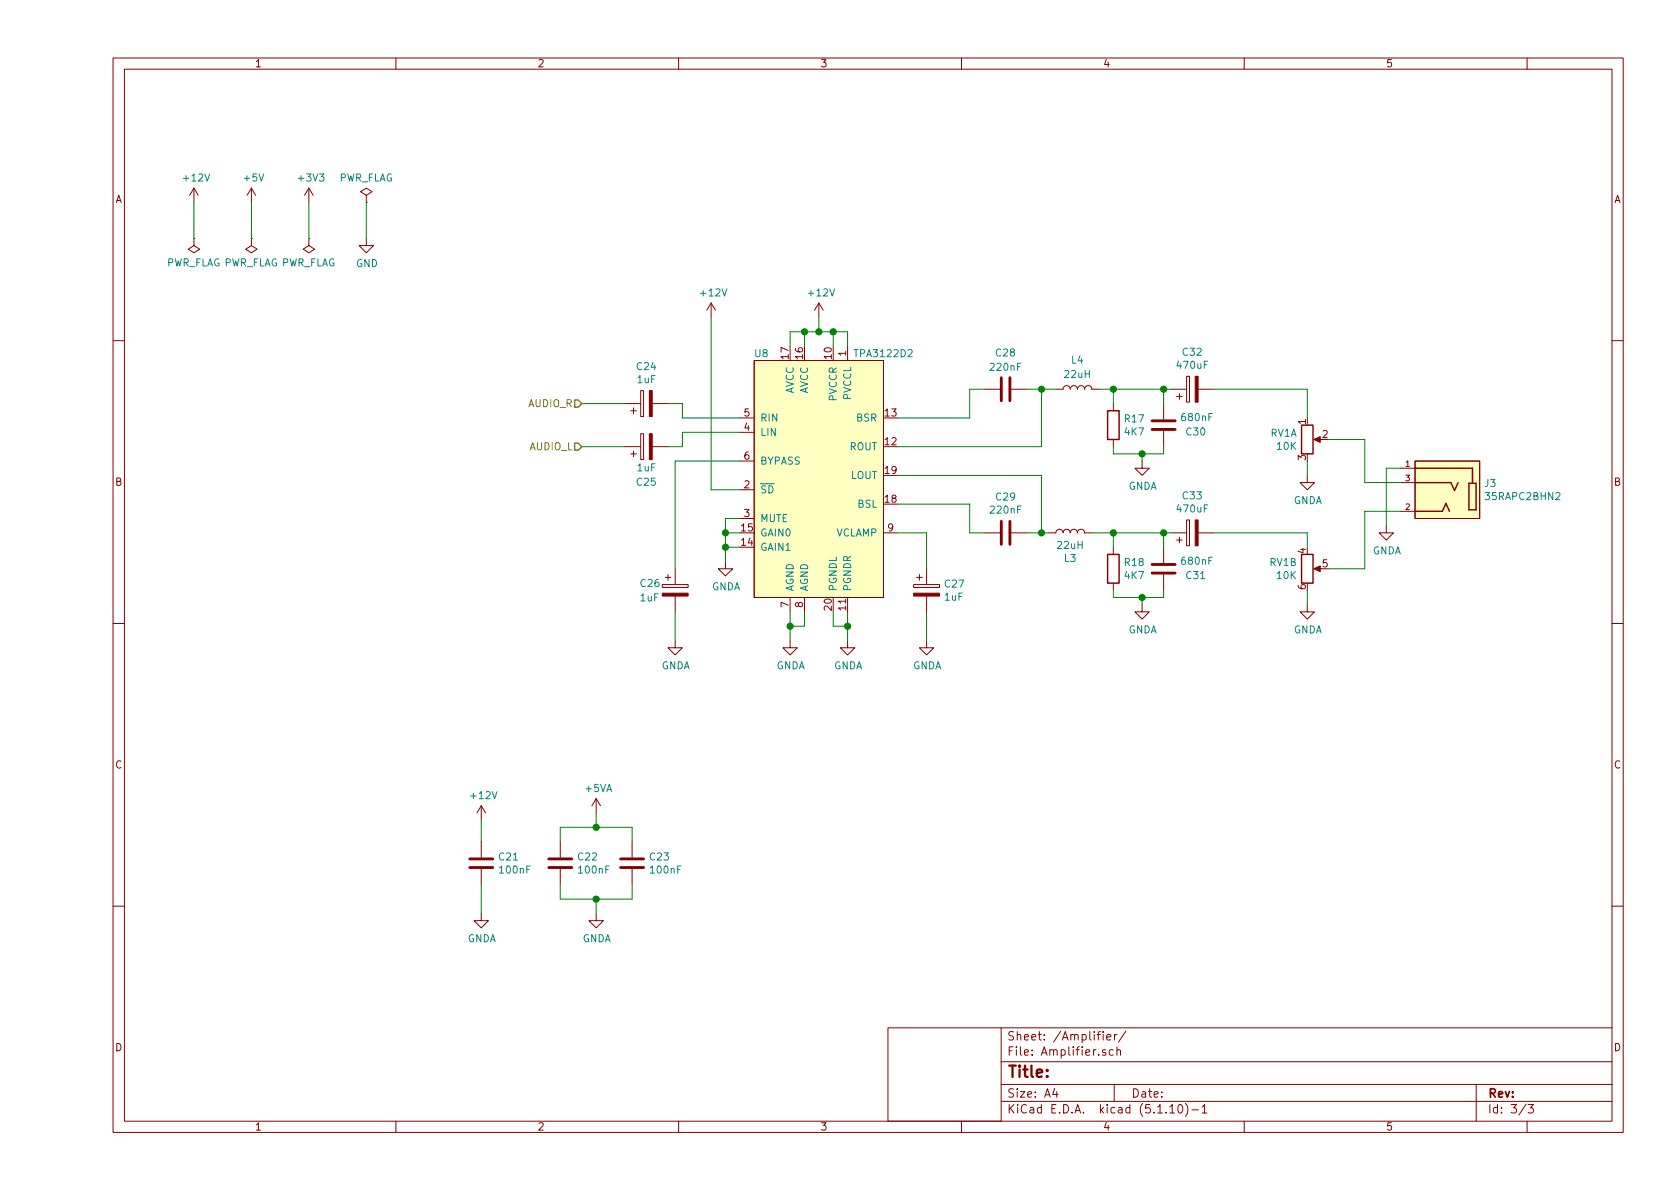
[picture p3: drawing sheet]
<svg xmlns="http://www.w3.org/2000/svg" width="297mm" height="210mm" viewBox="0 0 297 210" stroke-linecap="round" stroke-linejoin="round" font-family="sans-serif">
<g fill="none" stroke="#840000" stroke-width=".18">
<path d="M20 10.3h267v189.9h-267zM22 12.2h263v186.1h-263zM70 10.3v1.9M120 10.3v1.9M170 10.3v1.9M220 10.3v1.9M270 10.3v1.9M34.3 33.3l-.8 1.2M34.3 33.3v2.5M34.3 33.3l.8 1.2M44.4 33.3l-.7 1.2M44.4 33.3v2.5"/>
<path d="M44.4 33.3l.8 1.2M54.6 33.3l-.8 1.2M54.6 33.3v2.5M54.6 33.3l.8 1.2M64.8 34.5l1-.6-1-.6-1 .6 1 .6v1.3M64.8 35.8h.1M34.3 42.2v1.2l1 .7-1 .6-1-.6 1-.7M34.3 42.2h.1M44.4 42.2v1.2l1.1 .7-1.1 .6-1-.6 1-.7M44.4 42.2h.1M54.6 42.2v1.2l1 .7-1 .6-1-.6 1-.7M54.6 42.2h.1"/>
<path d="M64.8 42.2v1.2h1.2l-1.2 1.3-1.3-1.3h1.3M125.7 53.6l-.7 1.3M125.7 53.6v2.5M125.7 53.6l.8 1.3M144.8 53.6l-.8 1.3M144.8 53.6v2.5M144.8 53.6l.7 1.3M20 60.2h2M110.5 71.4h2.8M110.5 79h2.8M111.5 72.6h1M112 72.1v1"/>
<path d="M112 79.8v1M113.3 69.1h.5v4.6h-.5zM113.3 76.7h.5v4.6h-.5zM115.3 71.4h2.8M115.3 79h2.8M130.8 76.4h2.5M130.8 73.9h2.5M133.3 63.7h22.9v42h-22.9zM149.9 61.2v2.5M174 68.8h2.8M178.8 68.8h2.8M186.7 68.8h1.3a.63 .63 0 0 1 .6-.6 .63 .63 0 0 1 .6 .6 .63 .63 0 0 1 .7-.6 .63 .63 0 0 1 .6 .6 .63 .63 0 0 1 .6-.6 .63 .63 0 0 1 .7 .6 .63 .63 0 0 1 .6-.6 .63 .63 0 0 1 .6 .6h1.3"/>
<path d="M196.8 71.4v1.2M196.8 77.7v1.3M205.7 71.4v2.8M205.7 76.2v2.8M207 68.8h2.8M208 70.1h1M208.5 69.6v1M209.8 66.5h.5v4.6h-.5zM211.8 68.8h2.8M232.7 77.7h1M285 60.2h2M111.5 80.3h1"/>
<path d="M128.3 99.3v1.3h1.2l-1.2 1.2-1.3-1.2h1.3M130.8 86.6h2.5M130.8 91.7h2.5M130.8 81.5h2.5M156.2 94.2h2.5M174 94.2h2.8M178.8 94.2h2.8M185.4 94.2h1.3a.63 .63 0 0 1 .6-.6 .63 .63 0 0 1 .7 .6 .63 .63 0 0 1 .6-.6 .63 .63 0 0 1 .6 .6 .63 .63 0 0 1 .7-.6 .63 .63 0 0 1 .6 .6 .63 .63 0 0 1 .6-.6 .63 .63 0 0 1 .7 .6h1.2M196.8 96.8v1.2M201.9 81.5v1.3h1.3l-1.3 1.3-1.2-1.3h1.2M205.7 96.8v2.8M207 94.2h2.8"/>
<path d="M208 95.5h1M208.5 95v1M209.8 91.9h.5v4.6h-.5zM211.8 94.2h2.8M231.1 84.1v1.2h1.3l-1.3 1.3-1.2-1.3h1.2M245.1 93v1.2h1.3l-1.3 1.3-1.3-1.3h1.3M247.6 82.8h2.6M247.6 90.4h2.6M247.6 85.3h2.6M250.2 81.5h11.4v10.2h-11.4zM20 110.3h2M117.1 103.4h4.6v.5h-4.6z"/>
<path d="M117.6 102.1h1M118.1 101.6v1M119.4 113.3v1.2h1.2l-1.2 1.3-1.3-1.3h1.3M119.4 100.6v2.8M119.4 105.4v2.8M139.7 113.3v1.2h1.3l-1.3 1.3-1.3-1.3h1.3M139.7 105.7v2.5M142.2 105.7v2.5M149.9 113.3v1.2h1.2l-1.2 1.3-1.3-1.3h1.3M161.5 103.4h4.6v.5h-4.6zM162.1 102.1h1M162.6 101.6v1"/>
<path d="M163.8 113.3v1.2h1.3l-1.3 1.3-1.2-1.3h1.2M163.8 100.6v2.8M163.8 105.4v2.8M196.8 103.1v1.3M201.9 106.9v1.3h1.3l-1.3 1.3-1.2-1.3h1.2M205.7 101.6v2.8M231.1 106.9v1.3h1.3l-1.3 1.3-1.2-1.3h1.2M232.7 100.6h1M285 110.3h2M85.1 142.5l-.8 1.3M85.1 142.5v2.5M85.1 148.8v2.8"/>
<path d="M85.1 153.7v2.8M85.1 142.5l.8 1.3M99.1 148.8v2.8M99.1 153.7v2.8M105.4 141.2l-.8 1.3M105.4 141.2v2.6M105.4 141.2l.8 1.3M111.8 148.8v2.8M111.8 153.7v2.8M20 160.2h2M85.1 161.5v1.3h1.3l-1.3 1.3-1.3-1.3h1.3M105.4 161.5v1.3h1.3l-1.3 1.3-1.3-1.3h1.3"/>
<path d="M285 160.2h2M70 198.3v1.9M120 198.3v1.9M157 181.8h20v16.5h-20zM170 198.3v1.9M177 194.8h108M177 191.8h108M177 187.8h108M177 181.8h108M186.5 192.5l-.4 1h1M186.8 193v1M195 182.4v.2"/>
<path d="M195 182.9v1M195.5 185.7l-.4-.1-.2 .2 .1 .2 .5 .2v.3h-.6M195.7 183.4l.7-.1-.1-.3-.4-.1-.2 .2 .1 .7h.5M196.8 185.7l-.4-.1-.3 .3 .1 .6 .2 .1 .4-.1M197 191.8v3M197.1 182.9v1M197.5 185.7l.2-.1 .3 .1 .1 .9M197.5 182.9l-.3 .1-.1 .2M197.5 185.1v1.5M199.1 182.3l-1.3 2M206.8 195.8l.5-.5v1.5M206.8 196.8h.9"/>
<path d="M208.5 195.4l.1-.1a.8 .8 0 0 1 .5 .8 .8 .8 0 0 1-.5 .7 1 1 0 0 1-.1-1.4zM209.6 195.1a1.71 1.71 0 0 1 0 2.3M210.7 196.3h1.2M212.5 195.8l.5-.5v1.5M212.5 196.8h.9M220 198.3v1.9M261 191.8v6.5M269.8 195.2l-1.2 2M270 198.3v1.9M270.2 195.3h.9l-.5 .6 .4 .1v.7l-.2 .1-.6-.1"/>
</g>
<g fill="#840000" stroke="#840000" stroke-width=".18">
<path d="M117.1 104.9h4.6v.5h-4.6z"/>
<path d="M211.3 91.9h.5v4.6h-.5z"/>
<path d="M161.5 104.9h4.6v.5h-4.6z"/>
<path d="M211.3 66.5h.5v4.6h-.5z"/>
<path d="M114.8 69.1h.5v4.6h-.5z"/>
<path d="M114.8 76.7h.5v4.6h-.5z"/>
<path d="M232.3 77.7l1.1-.5v1z"/>
<path d="M232.3 100.6l1.1-.5v1z"/>
</g>
<g fill="#ffffc2" stroke="#ffffc2" stroke-width=".18">
<path d="M250.2 81.5h11.4v10.2h-11.4z"/>
<path d="M133.3 63.7h22.9v42h-22.9z"/>
</g>
<path d="M195.8 72.6h2.1v5.1h-2.1zM230.1 75.2h2.1v5.1h-2.1zM195.8 98h2.1v5.1h-2.1zM230.1 98h2.1v5.1h-2.1zM250.2 82.8h10.1v2.7M250.2 85.3h6.3l.7 1.4 .6-1.4M250.2 90.4h4.8l.7-1.4 .6 1.4M259.7 85.5h1.3v4.7h-1.3z" fill="none" stroke="#840000" stroke-width=".25"/>
<g fill="none" stroke="#840000" stroke-width=".51">
<path d="M177 66.8v4.1M178.6 66.8v4.1M203.7 74.4h4.1M203.7 75.9h4.1M177 92.2v4.1M178.6 92.2v4.1M203.7 99.8h4.1M203.7 101.3h4.1M83.1 153.4h4M83.1 151.9h4M97 153.4h4.1M97 151.9h4.1"/>
<path d="M109.7 153.4h4.1M109.7 151.9h4.1"/>
</g>
<g fill="none" stroke="#008400" stroke-width=".18">
<path d="M34.3 35.8v6.4M44.4 35.8v6.4M54.6 35.8v6.4M64.8 35.8v6.4M125.7 56.1v30.5h5.1M142.2 58.7v2.5M144.8 56.1v2.6M147.3 58.7v2.5M102.9 79h7.6M102.9 71.4h7.6M118.1 71.4h2.5v2.5h10.2M130.8 76.4h-10.2v2.6h-2.5"/>
<path d="M139.7 61.2v-2.5h10.2v2.5M174 68.8h-2.6v5.1h-12.7M181.6 68.8h5.1M184.1 68.8v10.2h-25.4M194.3 68.8h12.7M196.8 68.8v2.6M196.8 79v1.3h8.9v-1.3M205.7 68.8v2.6M214.6 68.8h16.5v5.1M234.9 77.7h6.4v7.6h6.3M128.3 94.2h2.5M128.3 96.8h2.5"/>
<path d="M130.8 81.5h-11.4v19.1M130.8 91.7h-2.5v7.6M158.7 94.2h5.1v6.4M158.7 89.1h12.7v5.1h2.6M158.7 84.1h25.4v10.1M181.6 94.2h3.8M193 94.2h14M196.8 94.2v2.6M201.9 80.3v1.2M205.7 94.2v2.6M214.6 94.2h16.5v2.6M231.1 81.5v2.6"/>
<path d="M247.6 82.8h-2.5v10.2M247.6 90.4h-6.3v10.2h-6.4M119.4 108.2v5.1M139.7 108.2v5.1M142.2 108.2v2.5h-2.5M147.3 108.2v2.5h2.6M149.9 108.2v5.1M163.8 108.2v5.1M196.8 104.4v1.3h8.9v-1.3M201.9 105.7v1.2M231.1 104.4v2.5M85.1 145v3.8"/>
<path d="M85.1 156.5v5M99.1 148.8v-2.5h12.7v2.5M99.1 156.5v2.5h12.7v-2.5M105.4 143.8v2.5M105.4 159v2.5"/>
</g>
<path d="M101.6 78.4h.6l.7 .6-.7 .6h-.6zM101.6 70.7h.6l.7 .7-.7 .6h-.6z" fill="none" stroke="#848400" stroke-width=".25"/>
<g fill="#008400" stroke="#008400" stroke-width=".25">
<circle cx="147.3" cy="58.7" r=".51"/>
<circle cx="142.2" cy="58.7" r=".51"/>
<circle cx="196.9" cy="94.2" r=".51"/>
<circle cx="205.7" cy="94.2" r=".51"/>
<circle cx="184.2" cy="94.2" r=".51"/>
<circle cx="144.8" cy="58.7" r=".51"/>
<circle cx="105.4" cy="146.3" r=".51"/>
<circle cx="139.7" cy="110.7" r=".51"/>
<circle cx="105.4" cy="159" r=".51"/>
<circle cx="201.9" cy="80.3" r=".51"/>
<circle cx="149.9" cy="110.7" r=".51"/>
<circle cx="128.3" cy="94.2" r=".51"/>
<circle cx="128.3" cy="96.8" r=".51"/>
<circle cx="201.9" cy="105.7" r=".51"/>
<circle cx="205.7" cy="68.8" r=".51"/>
<circle cx="196.9" cy="68.8" r=".51"/>
<circle cx="184.2" cy="68.8" r=".51"/>
</g>
<text font-size="2.8" fill="#840000" x="178" y="190.5">Title:</text>
<g font-size="2.1" fill="#840000">
<text x="178" y="184">Sheet: /Amplifier/</text>
<text x="178" y="186.7">File: Amplifier.sch</text>
<text x="178" y="196.9">KiCad E.D.A. kicad (5.1.10)-1</text>
<text x="178" y="194.1">Size: A4</text>
<text x="200" y="194.1">Date:</text>
<text x="263" y="194.1">Rev:</text>
<text x="263" y="196.9">Id: 3/3</text>
</g>
<g font-size="1.8" fill="#840000">
<text x="45" y="11.9">1</text>
<text x="95" y="11.9">2</text>
<text x="145" y="11.9">3</text>
<text x="195" y="11.9">4</text>
<text x="245" y="11.9">5</text>
<text x="20.4" y="35.9">A</text>
<text x="285.4" y="35.9">A</text>
<text x="139.4" y="63.4" transform="rotate(-90 139.4 63.4)">17</text>
<text x="142" y="63.4" transform="rotate(-90 142 63.4)">16</text>
<text x="147.1" y="63.4" transform="rotate(-90 147.1 63.4)">10</text>
<text x="149.6" y="63" transform="rotate(-90 149.6 63)">1</text>
<text x="131.6" y="76.2">4</text>
<text x="131.6" y="73.7">5</text>
<text x="156.5" y="73.7">13</text>
<text x="230.9" y="75" transform="rotate(-90 230.9 75)">1</text>
<text x="233.8" y="77.5">2</text>
<text x="131.6" y="81.3">6</text>
<text x="156.5" y="78.7">12</text>
<text x="156.5" y="83.8">19</text>
<text x="230.9" y="81.4" transform="rotate(-90 230.9 81.4)">3</text>
<text x="20.4" y="85.9">B</text>
<text x="131.6" y="86.4">2</text>
<text x="156.5" y="88.9">18</text>
<text x="285.4" y="85.9">B</text>
<text x="131.1" y="94">15</text>
<text x="131.6" y="91.4">3</text>
<text x="157" y="94">9</text>
<text x="131.1" y="96.5">14</text>
<text x="230.9" y="97.9" transform="rotate(-90 230.9 97.9)">4</text>
<text x="233.8" y="100.3">5</text>
<text x="139.4" y="107.4" transform="rotate(-90 139.4 107.4)">7</text>
<text x="142" y="107.4" transform="rotate(-90 142 107.4)">8</text>
<text x="147.1" y="107.9" transform="rotate(-90 147.1 107.9)">20</text>
<text x="149.6" y="107.9" transform="rotate(-90 149.6 107.9)">11</text>
<text x="230.9" y="104.2" transform="rotate(-90 230.9 104.2)">6</text>
<text x="20.4" y="135.9">C</text>
<text x="285.4" y="135.9">C</text>
<text x="20.4" y="185.9">D</text>
<text x="285.4" y="185.9">D</text>
<text x="45" y="199.9">1</text>
<text x="95" y="199.9">2</text>
<text x="145" y="199.9">3</text>
<text x="195" y="199.9">4</text>
<text x="245" y="199.9">5</text>
</g>
<g font-size="1.8" fill="#008484">
<text x="32.6" y="32.1">+12V</text>
<text x="43.2" y="32.1">+5V</text>
<text x="52.9" y="32.1">+3V3</text>
<text x="59.8" y="32.1">PWR_FLAG</text>
<text x="29.3" y="47.1">PWR_FLAG PWR_FLAG PWR_FLAG</text>
<text x="62.9" y="47.2">GND</text>
<text x="124" y="52.4">+12V</text>
<text x="143.1" y="52.4">+12V</text>
<text x="112.6" y="65.5">C24</text>
<text x="133.5" y="63.2">U8</text>
<text x="151.4" y="63.2">TPA3122D2</text>
<text x="175.2" y="65.6">220nF</text>
<text x="176.1" y="63">C28</text>
<text x="189.5" y="64.3">L4</text>
<text x="208.3" y="65.2">470uF</text>
<text x="209.2" y="62.9">C32</text>
<text x="112.7" y="67.8">1uF</text>
<text x="140.3" y="69.8" transform="rotate(-90 140.3 69.8)">AVCC</text>
<text x="142.9" y="69.8" transform="rotate(-90 142.9 69.8)">AVCC</text>
<text x="148" y="71" transform="rotate(-90 148 71)">PVCCR</text>
<text x="150.5" y="70.8" transform="rotate(-90 150.5 70.8)">PVCCL</text>
<text x="188.3" y="66.8">22uH</text>
<text x="134.4" y="77.1">LIN</text>
<text x="134.4" y="74.5">RIN</text>
<text x="151.5" y="74.5">BSR</text>
<text x="198.9" y="74.7">R17</text>
<text x="198.9" y="77">4K7</text>
<text x="209.1" y="74.5">680nF</text>
<text x="209.8" y="77">C30</text>
<text x="224.6" y="77.2">RV1A</text>
<text x="112.7" y="83.4">1uF</text>
<text x="134.4" y="82.2">BYPASS</text>
<text x="150.2" y="79.6">ROUT</text>
<text x="225.8" y="79.5">10K</text>
<text x="112.6" y="85.9">C25</text>
<text x="134.4" y="87.2">SD</text>
<text x="150.4" y="84.7">LOUT</text>
<text x="151.7" y="89.8">BSL</text>
<text x="176.2" y="88.5">C29</text>
<text x="199.5" y="86.6">GNDA</text>
<text x="209.2" y="88.3">C33</text>
<text x="228.7" y="89.1">GNDA</text>
<text x="262.5" y="86.1">J3</text>
<text x="262.9" y="88.4">35RAPC2BHN2</text>
<text x="134.4" y="94.9">GAIN0</text>
<text x="134.4" y="92.3">MUTE</text>
<text x="147.7" y="94.9">VCLAMP</text>
<text x="175.3" y="90.8">220nF</text>
<text x="208.3" y="90.6">470uF</text>
<text x="134.4" y="97.4">GAIN1</text>
<text x="187" y="97.1">22uH</text>
<text x="188.2" y="99.4">L3</text>
<text x="198.9" y="100.1">R18</text>
<text x="209.1" y="99.9">680nF</text>
<text x="224.5" y="100.1">RV1B</text>
<text x="242.6" y="98">GNDA</text>
<text x="113.3" y="106.3">1uF</text>
<text x="113.3" y="103.8">C26</text>
<text x="125.8" y="104.4">GNDA</text>
<text x="140.3" y="104.6" transform="rotate(-90 140.3 104.6)">AGND</text>
<text x="142.9" y="104.6" transform="rotate(-90 142.9 104.6)">AGND</text>
<text x="148" y="104.6" transform="rotate(-90 148 104.6)">PGNDL</text>
<text x="150.5" y="104.6" transform="rotate(-90 150.5 104.6)">PGNDR</text>
<text x="167.1" y="106.2">1uF</text>
<text x="167.1" y="103.9">C27</text>
<text x="198.9" y="102.4">4K7</text>
<text x="209.8" y="102.4">C31</text>
<text x="225.8" y="102.4">10K</text>
<text x="199.5" y="112">GNDA</text>
<text x="228.7" y="112">GNDA</text>
<text x="116.9" y="118.4">GNDA</text>
<text x="137.2" y="118.4">GNDA</text>
<text x="147.4" y="118.4">GNDA</text>
<text x="161.4" y="118.4">GNDA</text>
<text x="83.4" y="141.3">+12V</text>
<text x="103.6" y="140">+5VA</text>
<text x="88.3" y="152.2">C21</text>
<text x="88.5" y="154.5">100nF</text>
<text x="102.3" y="152.2">C22</text>
<text x="102.4" y="154.5">100nF</text>
<text x="115" y="152.2">C23</text>
<text x="115.1" y="154.5">100nF</text>
<text x="82.6" y="166.6">GNDA</text>
<text x="102.9" y="166.6">GNDA</text>
</g>
<g font-size="1.8" fill="#848400">
<text x="93.4" y="72">AUDIO_R</text>
<text x="93.6" y="79.6">AUDIO_L</text>
</g>
<g font-size="1.4" fill="#840000">
<text x="248.5" y="82.5">1</text>
<text x="248.5" y="85.1">3</text>
<text x="248.5" y="90.2">2</text>
</g>
</svg>
